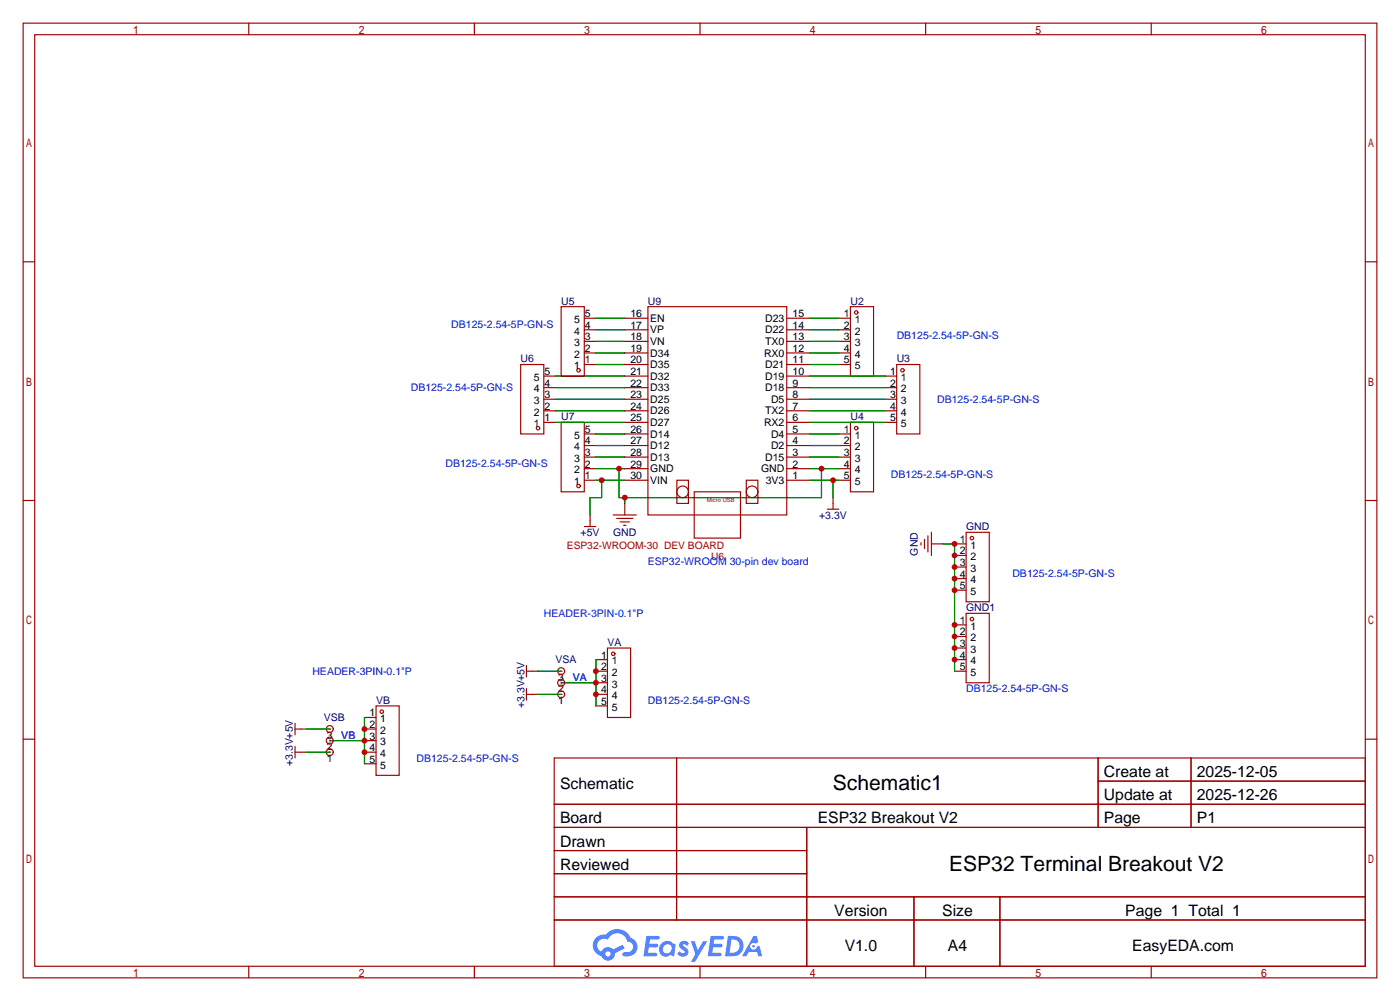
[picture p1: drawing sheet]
<svg xmlns="http://www.w3.org/2000/svg" width="307mm" height="220mm" viewBox="0 0 307 220" stroke-linecap="round" stroke-linejoin="round" font-family="sans-serif">
<g fill="none" stroke="#a10000" stroke-width=".25">
<path d="M5.1 5.1h297.2v209.5h-297.2zM7.6 7.6h292.1v204.5h-292.1zM54.6 5.1v2.5M104.1 5.1v2.5M153.7 5.1v2.5M203.2 5.1v2.5M252.7 5.1v2.5M5.1 57.5h2.5M299.7 57.5h2.6M5.1 109.9h2.5M299.7 109.9h2.6M5.1 162.2h2.5"/>
<path d="M121.7 166.4h178v45.7h-178zM121.7 176.5h178M148.5 166.4v35.5M241.1 166.4v15.2M241.1 171.4h58.6M261.5 166.4v15.2M299.7 162.2h2.6M121.7 181.6h178M121.7 186.7h55.4M121.7 196.8h178M121.7 191.8h55.4M177.1 181.6v30.5"/>
<path d="M200.6 196.8v15.3M219.5 196.8v15.3M54.6 212.1v2.5M104.1 212.1v2.5M121.7 201.9h178M153.7 212.1v2.5M203.2 212.1v2.5M252.7 212.1v2.5"/>
</g>
<g fill="#5487ff">
<path d="M149.4 206.8a1.3 1.3 0 0 1 1.8 .3l-.4 .6a.54 .54 0 0 0-.9-.3l.2 .3a1.28 1.28 0 0 1 .7 2 1.53 1.53 0 0 1-2.1-.3l.5-.6 .8 .4a.31 .31 0 0 0 .3-.2 .31 .31 0 0 0-.3-.4 1.12 1.12 0 0 1-.6-1.8z"/>
<path d="M151.7 206.6h.8l.7 2 1.2-2h.9l-2.7 4.5h-.9l1-1.6z"/>
<path d="M141.9 205.4h2.3a.46 .46 0 0 1 .5 .1 .46 .46 0 0 1 .1 .5l-.4 .2h-1.7l-.2 .9h1.7a.4 .4 0 0 1 .3 .5 .4 .4 0 0 1-.4 .3h-1.7l-.1 1.2h1.3a.46 .46 0 0 1 .5 .1 .46 .46 0 0 1 .1 .5l-.3 .2h-2.6z"/>
<path d="M156 205.4h2.3a.47 .47 0 0 1 .5 .1 .47 .47 0 0 1 .1 .5l-.4 .2h-1.7l-.1 .9h1.6a.4 .4 0 0 1 .3 .5 .4 .4 0 0 1-.4 .3h-1.7l-.1 1.2h1.3a.46 .46 0 0 1 .5 .1 .46 .46 0 0 1 .2 .5l-.4 .2h-2.6z"/>
<path d="M165.4 205.4h.7l.4 1.4-.6 .3a.75 .75 0 0 0-1.2 .3 .75 .75 0 0 0 .5 1.1 .75 .75 0 0 0 1-.7l.5-.3 .6 2.4h-.8l-.3-1h-1.8l-.6 1h-.9z"/>
<path d="M159.8 205.4l-.6 4.5h1.4a2.27 2.27 0 0 0 2.6-2.3 2.27 2.27 0 0 0-2.7-2.2zM160.6 206.2a1.5 1.5 0 0 1 1.8 1.5 1.5 1.5 0 0 1-2 1.4h-.2z"/>
<path d="M145.2 207.1a1.6 1.6 0 0 0-.3 2.2 1.6 1.6 0 0 0 2.3 .2l.8 .4 .3-2.5-.2-.2-.4-.1a1.58 1.58 0 0 0-2.5 0zM145.8 207.6a.98 .98 0 0 1 1.6 .4 .98 .98 0 0 1-1 1.3 .94 .94 0 0 1-.9-.7 .94 .94 0 0 1 .3-1z"/>
<path d="M130.9 205.8a2.37 2.37 0 0 0 1.1 4 1.54 1.54 0 0 0 1.8 1 1.54 1.54 0 0 0 1.2-1.6l2.2-1.1-.5-.7-2.1 1a1.57 1.57 0 0 0-2.6 .5 1.5 1.5 0 0 1-.7-2.1 1.5 1.5 0 0 1 2.2-.5 2.23 2.23 0 0 1 2.2-1.5 2.23 2.23 0 0 1 2 1.9 1.16 1.16 0 0 1 1.3 1.1 1.16 1.16 0 0 1-1.1 1.2h-.7a.47 .47 0 0 0-.6 .4 .47 .47 0 0 0 .5 .5 2.17 2.17 0 0 0 2.5-.9 2.17 2.17 0 0 0-.4-2.7l-.8-.4a3.2 3.2 0 0 0-5.4-.8l-1.1 .1zM132.9 209.4a.6 .6 0 0 1 1.2 0 .6 .6 0 0 1-1.2 0z"/>
<circle cx="165.4" cy="207.7" r=".28"/>
</g>
<g fill="none" stroke="#a10000" stroke-width=".25">
<path d="M123.2 67.3h5.1v15.2h-5.1zM128.3 69.8h2.5M128.3 72.4h2.5M128.3 74.9h2.5M128.3 77.5h2.5M137.2 69.8h5M137.2 72.4h5M137.2 74.9h5M137.2 77.5h5M142.2 67.3h30.5v45.7h-30.5zM172.7 69.8h5.1M172.7 72.4h5.1"/>
<path d="M172.7 74.9h5.1M172.7 77.5h5.1M184.1 69.8h2.6M184.1 72.4h2.6M184.1 74.9h2.6M184.1 77.5h2.6M186.7 67.3h5.1v15.2h-5.1zM114.3 80h5.1v15.2h-5.1zM119.4 82.5h2.5M119.4 85.1h2.5M119.4 87.6h2.5M119.4 90.2h2.5"/>
<path d="M119.4 92.7h2.5M123.2 92.7h5.1v15.2h-5.1zM128.3 80h2.5M128.3 95.2h2.5M128.3 97.8h2.5M137.2 80h5M137.2 82.5h5M137.2 85.1h5M137.2 87.6h5M137.2 90.2h5M137.2 92.7h5M137.2 95.2h5"/>
<path d="M137.2 97.8h5M172.7 80h5.1M172.7 82.5h5.1M172.7 85.1h5.1M172.7 87.6h5.1M172.7 90.2h5.1M172.7 92.7h5.1M172.7 95.2h5.1M172.7 97.8h5.1M184.1 80h2.6M184.1 95.2h2.6M184.1 97.8h2.6"/>
<path d="M186.7 92.7h5.1v15.2h-5.1zM194.3 82.5h2.5M194.3 85.1h2.5M194.3 87.6h2.5M194.3 90.2h2.5M194.3 92.7h2.5M196.8 80h5.1v15.2h-5.1zM128.3 100.3h2.5M128.3 102.9h2.5M128.3 105.4h2.5M128.3 115.6h2.5M129.5 113v2.6"/>
<path d="M134.6 113h5.1M135.4 113.8h3.5M136.1 114.6h2.1M136.9 115.3h.5M137.2 100.3h5M137.2 102.9h5M137.2 105.4h5M137.2 110.5v2.5M148.6 105.4h2.5v5.1h-2.5zM152.4 107.9h10.2v10.2h-10.2zM163.8 105.4h2.6v5.1h-2.6zM172.7 100.3h5.1"/>
<path d="M172.7 102.9h5.1M172.7 105.4h5.1M181.6 111.8h2.5M182.9 109.2v2.6M184.1 100.3h2.6M184.1 102.9h2.6M184.1 105.4h2.6M202.2 119.1v.5M202.9 118.4v2M203.7 117.6v3.6M204.5 119.4h2.5M204.5 116.8v5.1"/>
<path d="M209.5 119.4h2.6M212.1 116.8h5.1v15.3h-5.1zM209.5 121.9h2.6M209.5 124.5h2.6M209.5 127h2.6M209.5 129.5h2.6M209.5 137.2h2.6M209.5 139.7h2.6M212.1 134.6h5.1v15.3h-5.1zM64.8 158.7v2.6M80 157.5h2.5M82.5 154.9h5.1v15.3h-5.1z"/>
<path d="M115.6 147.3h2.5M115.6 152.4h2.5M115.6 146v2.6M115.6 151.1v2.6M123.2 152.4h.1M123.2 149.9h.1M123.2 147.3h.1M130.8 144.8h2.5M130.8 147.3h2.5M130.8 149.9h2.5M130.8 152.4h2.5M130.8 154.9h2.5"/>
<path d="M133.3 142.2h5.1v15.3h-5.1zM209.5 144.8h2.6M209.5 147.3h2.6M209.5 142.2h2.6M64.8 160h2.5M64.8 165.1h2.5M64.8 163.8v2.6M72.4 165.1h.1M72.4 162.6h.1M72.4 160h.1M80 160h2.5M80 162.6h2.5"/>
<path d="M80 165.1h2.5M80 167.6h2.5"/>
<circle cx="188" cy="68.6" r=".38"/>
<circle cx="118.1" cy="94" r=".38"/>
<circle cx="127" cy="81.3" r=".38"/>
<circle cx="188" cy="94" r=".38"/>
<circle cx="198.1" cy="81.3" r=".38"/>
<circle cx="127" cy="106.7" r=".38"/>
<circle cx="149.9" cy="107.9" r="1.27"/>
<circle cx="165.1" cy="107.9" r="1.27"/>
<circle cx="213.4" cy="118.1" r=".38"/>
<circle cx="213.4" cy="135.9" r=".38"/>
<circle cx="83.8" cy="156.2" r=".38"/>
<circle cx="123.2" cy="147.3" r=".76"/>
<circle cx="123.2" cy="149.9" r=".76"/>
<circle cx="123.2" cy="152.4" r=".76"/>
<circle cx="134.6" cy="143.5" r=".38"/>
<circle cx="72.4" cy="160" r=".76"/>
<circle cx="72.4" cy="165.1" r=".76"/>
<circle cx="72.4" cy="162.6" r=".76"/>
</g>
<g fill="none" stroke="#008700" stroke-width=".25">
<path d="M130.8 77.5h6.4M130.8 74.9h6.4M130.8 72.4h6.4M130.8 69.8h6.4M177.8 77.5h6.3M177.8 74.9h6.3M177.8 72.4h6.3M177.8 69.8h6.3M121.9 92.7h15.3M121.9 90.2h15.3M121.9 87.6h15.3M121.9 85.1h15.3"/>
<path d="M121.9 82.5h15.3M130.8 97.8h6.4M130.8 95.2h6.4M130.8 80h6.4M177.8 97.8h6.3M177.8 95.2h6.3M177.8 80h6.3M177.8 92.7h16.5M177.8 90.2h16.5M177.8 87.6h16.5M177.8 85.1h16.5M177.8 82.5h16.5"/>
<path d="M130.8 105.4h6.4M130.8 102.9h6.4M130.8 100.3h6.4M132.1 105.4v3.8h-2.6v3.8M135.9 102.9v6.3h44.4v-6.3M137.2 109.2v1.3M177.8 105.4h6.3M177.8 102.9h6.3M177.8 100.3h6.3M182.9 105.4v3.8M207 119.4h2.5v27.9M80 157.5v10.1"/>
<path d="M118.1 147.3h5.1M118.1 152.4h5.1M123.2 149.9h7.6M130.8 144.8v10.1M67.3 160h5.1M67.3 165.1h5.1M72.4 162.6h7.6"/>
</g>
<g fill="#c00">
<circle cx="182.9" cy="105.4" r=".63"/>
<circle cx="180.3" cy="102.9" r=".63"/>
<circle cx="137.2" cy="109.2" r=".63"/>
<circle cx="135.9" cy="102.9" r=".63"/>
<circle cx="132.1" cy="105.4" r=".63"/>
<circle cx="209.6" cy="119.4" r=".63"/>
<circle cx="209.6" cy="121.9" r=".63"/>
<circle cx="209.6" cy="124.5" r=".63"/>
<circle cx="209.6" cy="127" r=".63"/>
<circle cx="209.6" cy="129.5" r=".63"/>
<circle cx="209.6" cy="137.2" r=".63"/>
<circle cx="209.6" cy="139.7" r=".63"/>
<circle cx="209.6" cy="142.2" r=".63"/>
<circle cx="209.6" cy="144.8" r=".63"/>
<circle cx="130.8" cy="147.3" r=".63"/>
<circle cx="130.8" cy="149.9" r=".63"/>
<circle cx="130.8" cy="152.4" r=".63"/>
<circle cx="80" cy="160" r=".63"/>
<circle cx="80" cy="162.6" r=".63"/>
<circle cx="80" cy="165.1" r=".63"/>
</g>
<g font-size="4.6">
<text x="182.9" y="173.5">Schematic1</text>
<text x="208.4" y="191.3">ESP32 Terminal Breakout V2</text>
</g>
<g font-size="3.5">
<text x="122.9" y="173.1">Schematic</text>
<text x="242.3" y="170.6">Create at</text>
<text x="262.7" y="170.6">2025-12-05</text>
<text x="242.3" y="175.7">Update at</text>
<text x="262.7" y="175.7">2025-12-26</text>
<text x="122.9" y="180.7">Board</text>
<text x="122.9" y="185.8">Drawn</text>
<text x="179.5" y="180.7">ESP32 Breakout V2</text>
<text x="242.3" y="180.7">Page</text>
<text x="262.7" y="180.7">P1</text>
<text x="122.9" y="190.9">Reviewed</text>
<text x="183.1" y="201.1">Version</text>
<text x="206.8" y="201.1">Size</text>
<text x="247" y="201.1">Page 1 Total 1</text>
<text x="185.4" y="208.7">V1.0</text>
<text x="208.1" y="208.7">A4</text>
<text x="248.6" y="208.7">EasyEDA.com</text>
</g>
<g font-size="2.3" fill="#00f">
<text x="99.1" y="71.9">DB125-2.54-5P-GN-S</text>
<text x="196.8" y="74.5">DB125-2.54-5P-GN-S</text>
<text x="90.2" y="85.9">DB125-2.54-5P-GN-S</text>
<text x="205.7" y="88.4">DB125-2.54-5P-GN-S</text>
<text x="97.8" y="102.4">DB125-2.54-5P-GN-S</text>
<text x="195.6" y="104.9">DB125-2.54-5P-GN-S</text>
<text x="142.2" y="124">ESP32-WROOM 30-pin dev board</text>
<text x="222.2" y="126.5">DB125-2.54-5P-GN-S</text>
<text x="119.4" y="135.4">HEADER-3PIN-0.1&quot;P</text>
<text x="68.6" y="148.1">HEADER-3PIN-0.1&quot;P</text>
<text x="125.7" y="149.4">VA</text>
<text x="142.2" y="154.5">DB125-2.54-5P-GN-S</text>
<text x="212.1" y="151.9">DB125-2.54-5P-GN-S</text>
<text x="74.9" y="162.1">VB</text>
<text x="91.4" y="167.2">DB125-2.54-5P-GN-S</text>
</g>
<g font-size="2.3" fill="#000080">
<text x="123.2" y="66.8">U5</text>
<text x="142.2" y="66.8">U9</text>
<text x="186.7" y="66.8">U2</text>
<text x="114.3" y="79.5">U6</text>
<text x="196.8" y="79.5">U3</text>
<text x="123.2" y="92.2">U7</text>
<text x="186.7" y="92.2">U4</text>
<text x="179.8" y="113.8">+3.3V</text>
<text x="127.5" y="117.6">+5V</text>
<text x="134.6" y="117.6">GND</text>
<text x="212.1" y="116.4">GND</text>
<text x="201.5" y="121.9" transform="rotate(-90 201.5 121.9)">GND</text>
<text x="212.1" y="134.2">GND1</text>
<text x="133.3" y="141.8">VA</text>
<text x="121.9" y="145.6">VSA</text>
<text x="82.5" y="154.5">VB</text>
<text x="115.1" y="155.4" transform="rotate(-90 115.1 155.4)">+3.3V+5V</text>
<text x="71.1" y="158.3">VSB</text>
<text x="64.3" y="168.1" transform="rotate(-90 64.3 168.1)">+3.3V+5V</text>
</g>
<g font-size="2.3">
<text x="126" y="70.9">5</text>
<text x="128.4" y="69.6">5</text>
<text x="138.4" y="69.6">16</text>
<text x="142.7" y="70.6">EN</text>
<text x="168" y="70.6">D23</text>
<text x="174" y="69.6">15</text>
<text x="185.3" y="69.6">1</text>
<text x="187.6" y="70.9">1</text>
<text x="126" y="76">3</text>
<text x="126" y="73.4">4</text>
<text x="128.4" y="77.2">2</text>
<text x="128.4" y="74.7">3</text>
<text x="128.4" y="72.2">4</text>
<text x="138.4" y="77.2">19</text>
<text x="138.4" y="74.7">18</text>
<text x="138.4" y="72.2">17</text>
<text x="142.7" y="75.7">VN</text>
<text x="142.7" y="73.2">VP</text>
<text x="168" y="75.7">TX0</text>
<text x="168" y="73.2">D22</text>
<text x="174" y="77.2">12</text>
<text x="174" y="74.7">13</text>
<text x="174" y="72.2">14</text>
<text x="185.3" y="72.2">2</text>
<text x="185.3" y="74.7">3</text>
<text x="185.3" y="77.2">4</text>
<text x="187.6" y="73.4">2</text>
<text x="187.6" y="76">3</text>
<text x="117.2" y="83.6">5</text>
<text x="119.5" y="82.3">5</text>
<text x="126" y="81.1">1</text>
<text x="126" y="78.5">2</text>
<text x="128.4" y="79.8">1</text>
<text x="138.4" y="82.3">21</text>
<text x="138.4" y="79.8">20</text>
<text x="142.7" y="83.3">D32</text>
<text x="142.7" y="80.8">D35</text>
<text x="142.7" y="78.3">D34</text>
<text x="167.7" y="78.3">RX0</text>
<text x="168" y="83.3">D19</text>
<text x="168" y="80.8">D21</text>
<text x="174" y="82.3">10</text>
<text x="174" y="79.8">11</text>
<text x="185.3" y="79.8">5</text>
<text x="187.6" y="78.5">4</text>
<text x="187.6" y="81.1">5</text>
<text x="195.4" y="82.3">1</text>
<text x="197.8" y="83.6">1</text>
<text x="117.2" y="88.7">3</text>
<text x="117.2" y="86.1">4</text>
<text x="119.5" y="89.9">2</text>
<text x="119.5" y="87.4">3</text>
<text x="119.5" y="84.9">4</text>
<text x="138.4" y="89.9">24</text>
<text x="138.4" y="87.4">23</text>
<text x="138.4" y="84.9">22</text>
<text x="142.7" y="88.4">D25</text>
<text x="142.7" y="85.9">D33</text>
<text x="168" y="85.9">D18</text>
<text x="169.3" y="88.4">D5</text>
<text x="174" y="89.9">7</text>
<text x="174" y="87.4">8</text>
<text x="174" y="84.9">9</text>
<text x="195.4" y="84.9">2</text>
<text x="195.4" y="87.4">3</text>
<text x="195.4" y="89.9">4</text>
<text x="197.8" y="86.1">2</text>
<text x="197.8" y="88.7">3</text>
<text x="117.2" y="93.8">1</text>
<text x="117.2" y="91.2">2</text>
<text x="119.5" y="92.5">1</text>
<text x="128.4" y="95">5</text>
<text x="138.4" y="92.5">25</text>
<text x="138.4" y="95">26</text>
<text x="142.7" y="93.5">D27</text>
<text x="142.7" y="91">D26</text>
<text x="167.7" y="93.5">RX2</text>
<text x="168" y="91">TX2</text>
<text x="174" y="95">5</text>
<text x="174" y="92.5">6</text>
<text x="185.3" y="95">1</text>
<text x="195.4" y="92.5">5</text>
<text x="197.8" y="91.2">4</text>
<text x="197.8" y="93.8">5</text>
<text x="126" y="101.4">3</text>
<text x="126" y="98.8">4</text>
<text x="126" y="96.3">5</text>
<text x="128.4" y="100.1">3</text>
<text x="128.4" y="97.6">4</text>
<text x="138.4" y="97.6">27</text>
<text x="138.4" y="100.1">28</text>
<text x="142.7" y="96">D14</text>
<text x="142.7" y="98.6">D12</text>
<text x="142.7" y="101.1">D13</text>
<text x="168" y="101.1">D15</text>
<text x="169.3" y="98.6">D2</text>
<text x="169.3" y="96">D4</text>
<text x="174" y="100.1">3</text>
<text x="174" y="97.6">4</text>
<text x="185.3" y="97.6">2</text>
<text x="185.3" y="100.1">3</text>
<text x="187.6" y="96.3">1</text>
<text x="187.6" y="98.8">2</text>
<text x="187.6" y="101.4">3</text>
<text x="126" y="106.5">1</text>
<text x="126" y="103.9">2</text>
<text x="128.4" y="105.2">1</text>
<text x="128.4" y="102.6">2</text>
<text x="138.4" y="105.2">30</text>
<text x="138.4" y="102.6">29</text>
<text x="142.7" y="106.2">VIN</text>
<text x="142.7" y="103.7">GND</text>
<text x="167.1" y="103.7">GND</text>
<text x="168.1" y="106.2">3V3</text>
<text x="174" y="105.2">1</text>
<text x="174" y="102.6">2</text>
<text x="185.3" y="102.6">4</text>
<text x="185.3" y="105.2">5</text>
<text x="187.6" y="103.9">4</text>
<text x="187.6" y="106.5">5</text>
<text x="210.7" y="119.2">1</text>
<text x="210.7" y="121.7">2</text>
<text x="210.7" y="124.2">3</text>
<text x="213" y="120.4">1</text>
<text x="213" y="123">2</text>
<text x="213" y="125.5">3</text>
<text x="210.7" y="126.8">4</text>
<text x="210.7" y="129.3">5</text>
<text x="213" y="128">4</text>
<text x="213" y="130.6">5</text>
<text x="210.7" y="136.9">1</text>
<text x="210.7" y="139.5">2</text>
<text x="210.7" y="142">3</text>
<text x="213" y="138.2">1</text>
<text x="213" y="140.7">2</text>
<text x="213" y="143.3">3</text>
<text x="122.5" y="149.4">3</text>
<text x="131.9" y="144.6">1</text>
<text x="131.9" y="147.1">2</text>
<text x="131.9" y="149.6">3</text>
<text x="134.3" y="145.8">1</text>
<text x="134.3" y="148.4">2</text>
<text x="210.7" y="144.6">4</text>
<text x="210.7" y="147.1">5</text>
<text x="213" y="145.8">4</text>
<text x="213" y="148.4">5</text>
<text x="122.5" y="154.5">1</text>
<text x="122.5" y="151.9">2</text>
<text x="131.9" y="152.2">4</text>
<text x="131.9" y="154.7">5</text>
<text x="134.3" y="150.9">3</text>
<text x="134.3" y="153.4">4</text>
<text x="134.3" y="156">5</text>
<text x="81.1" y="157.3">1</text>
<text x="81.1" y="159.8">2</text>
<text x="83.5" y="158.5">1</text>
<text x="83.5" y="161.1">2</text>
<text x="71.7" y="167.2">1</text>
<text x="71.7" y="164.6">2</text>
<text x="71.7" y="162.1">3</text>
<text x="81.1" y="162.3">3</text>
<text x="81.1" y="164.9">4</text>
<text x="81.1" y="167.4">5</text>
<text x="83.5" y="163.6">3</text>
<text x="83.5" y="166.1">4</text>
<text x="83.5" y="168.7">5</text>
</g>
<g font-size="2.2" fill="#a00000">
<text x="124.4" y="120.5">ESP32-WROOM-30 DEV BOARD</text>
<text x="156.1" y="122.8">U6</text>
</g>
<text font-size="1.3" fill="#a00000" x="155.2" y="110.2">Micro USB</text>
</svg>
